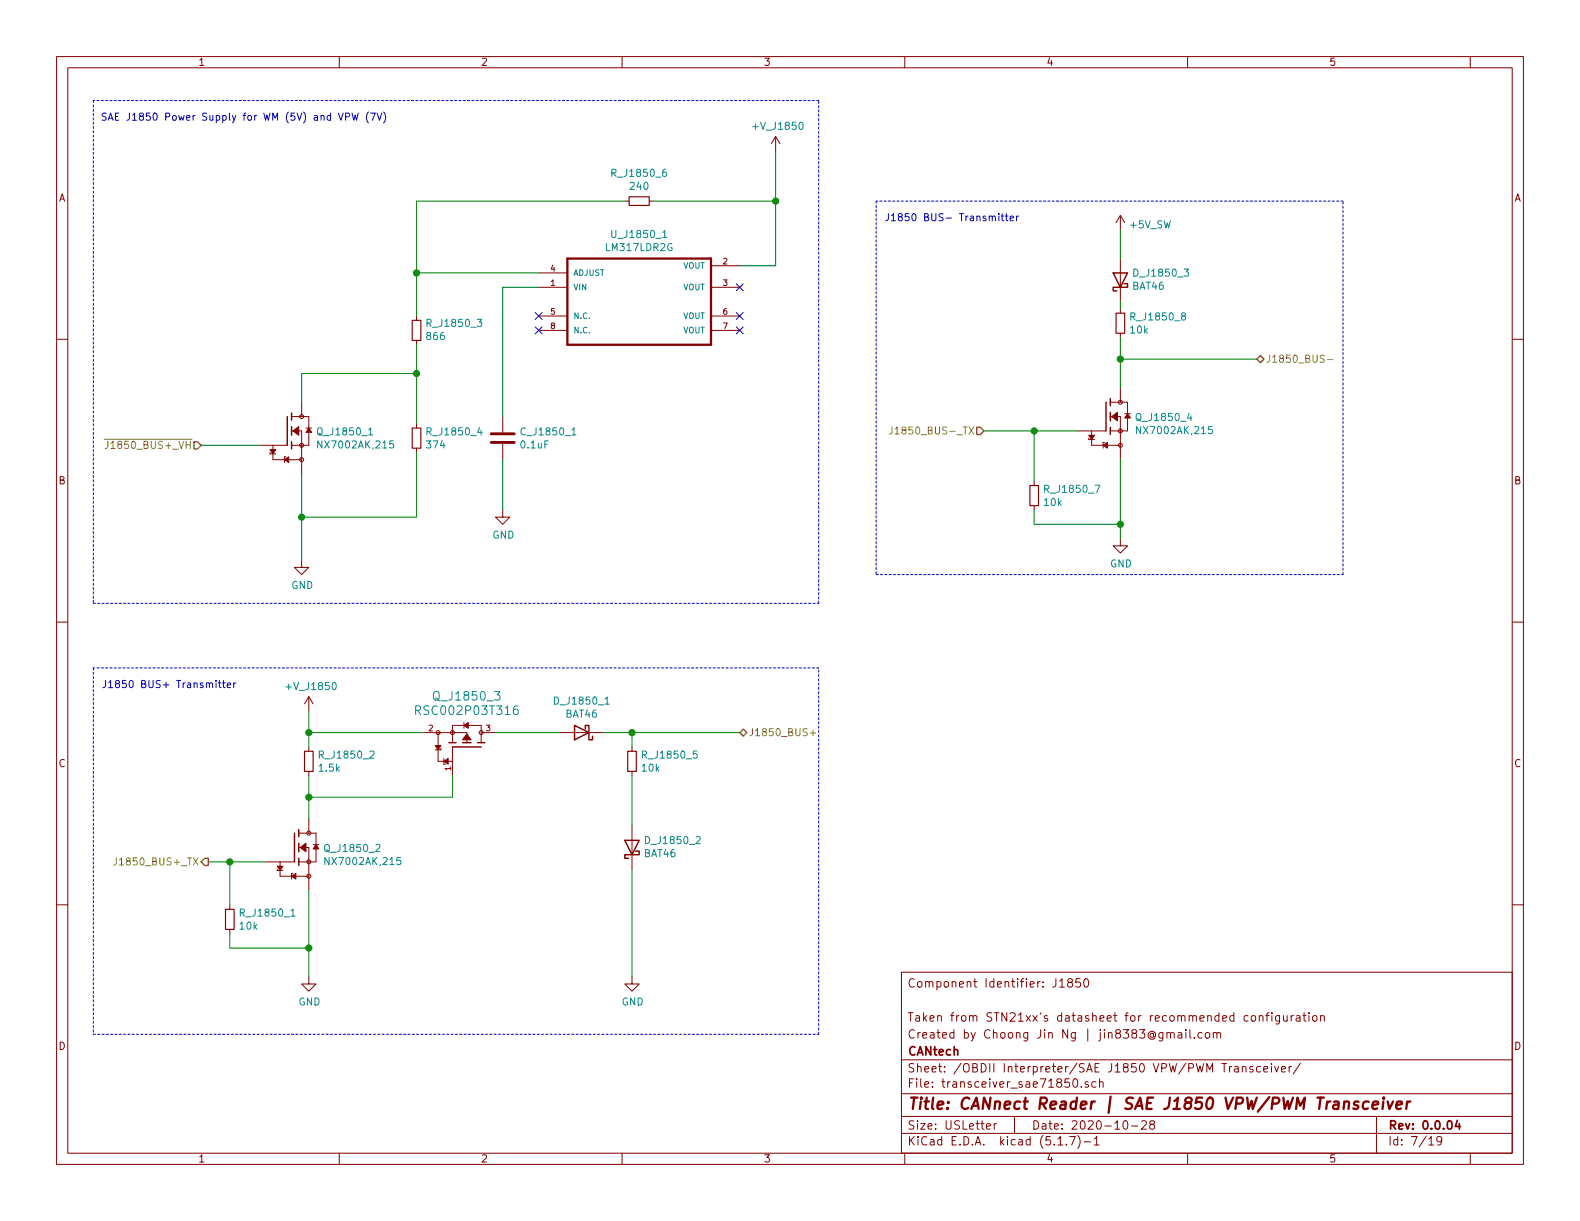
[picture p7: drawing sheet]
<svg xmlns="http://www.w3.org/2000/svg" width="279mm" height="216mm" viewBox="0 0 279 216" stroke-linecap="round" stroke-linejoin="round" font-family="sans-serif">
<g fill="none" stroke="#840000" stroke-width=".18">
<path d="M10 10h259.4v195.9h-259.4zM12 12h255.4v191.9h-255.4zM60 10v2M110 10v2M160 10v2M210 10v2M260 10v2M110.5 35.6h.8M114.8 35.6h.8M137.2 24.1l-.8 1.3M137.2 24.1v2.6M137.2 24.1l.7 1.3"/>
<path d="M198.1 38.1v2.5M198.1 38.1l-.7 1.3M198.1 38.1l.8 1.3M10 60h2M73.7 55.9v.7M95.2 50.8h5.1M95.2 48.3h5.1M95.2 55.9h5.1M95.2 58.4h5.1M125.7 50.8h5.1M125.7 47h5.1M125.7 55.9h5.1"/>
<path d="M125.7 58.4h5.1M198.1 45.7v7.6M198.1 54.6v.8M198.1 58.9v.8M267.4 60h2M45.7 78.7h5.1M48.3 78.7v2.6h5M51.6 73.7h3v5h-3M51.6 76.2h1.7v7.6M53.3 71.1v2.6M54.1 75.7h1M73.7 60.2v.8"/>
<path d="M73.7 74.9v.8M73.7 79.2v.8M88.9 73.7v2.8M88.9 78.5v2.8M190.5 76.2h5.1M192.5 77.5v.2h1M193 76.2v2.5h5.1M195.3 78.2h-.2v1M196.3 73.7h1.8v7.6M196.3 71.1h3.1v5.1h-3.1M198.1 68.6v2.5M198.9 73.2h1"/>
<path d="M47.8 80v.3h1M50.5 80.8h-.2v1M53.3 99.1v1.2h1.3l-1.3 1.3-1.2-1.3h1.2M88.9 90.2v1.2h1.3l-1.3 1.3-1.3-1.3h1.3M182.9 85.1v.8M182.9 89.4v.8M198.1 95.3v1.2h1.3l-1.3 1.3-1.3-1.3h1.3M10 110h2M267.4 110h2M54.6 123.2v2.5M54.6 132.1v.7M54.6 136.4v.8"/>
<path d="M54.6 123.2l-.8 1.3M54.6 123.2l.8 1.3M74.9 129.5h7.6v1.8M77.5 129.5v5.1h2.5M78 132.3v.3h-1M78.5 134.1v1h.2M80 131.3v-3h5.1v3M80 132.1v5.1M82 127.8v1M85.1 129.5h2.5M99.1 129.5h7.6M111.8 132.1v.7"/>
<path d="M111.8 136.4v.8M10 160h2M47 152.4h5.1M49 153.7v.2h1M49.5 152.4v2.5h5.1M51.8 154.4h-.2v1M52.8 149.9h1.8v7.6M52.8 147.3h3.1v5.1h-3.1M54.6 144.8v2.5M55.4 149.4h1M111.8 146.1v7.6M267.4 160h2"/>
<path d="M40.6 160v.8M40.6 164.3v.8M54.6 172.7v1.3h1.3l-1.3 1.3-1.3-1.3h1.3M111.8 172.7v1.3h1.2l-1.2 1.3-1.3-1.3h1.3M159.4 171.9h108v32h-108zM187.4 173.5l.4-.4v1.4M187.4 174.5h.8M189.1 173.7l-.3-.3 .1-.2 .2-.1h.4l.2 .2-.1 .3-.6 .2a.48 .48 0 0 0-.1 .6l.2 .1 .5-.1a.48 .48 0 0 0-.1-.6l-.1-.1M191 173.1h-.7l-.1 .7 .2-.2 .5 .1 .2 .2-.1 .5-.2 .1-.6-.1M191.8 173.2l.2-.1a.81 .81 0 0 1 .6 .6 .81 .81 0 0 1-.3 .8h-.1a.79 .79 0 0 1-.4-1.3zM221.3 179.7l.2-.1 .5 .1v.6l-.1 .2-.4 .1-.2-.2zM222.7 179.7h.1a.37 .37 0 0 1 .5 .1v.8"/>
<path d="M222.7 179.6v1M223.8 179.6h.6M224.4 179.1l-.3 .2v1.3M224.9 179.1v.1M224.9 179.6v1M226.3 179.6v1.2l-.3 .3-.4-.1M226.3 179.7l-.5-.1-.2 .3 .1 .6h.6M227 179.6l.1 .9 .3 .1 .2-.2M227.6 179.6v1M228.3 179.6v1M228.8 179.6l-.5 .3M229.3 179.7h.5l.1 .9"/>
<path d="M229.9 179.9l-.5 .1-.2 .2 .2 .4 .5-.1M230.4 179.6h.6M230.6 179.1v1.3l.4 .2M231.5 179.1v.1M231.5 179.6v1M232.2 179.7l.2-.1 .4 .1 .1 .6-.1 .2-.4 .1-.2-.2zM233.5 179.7h.1a.37 .37 0 0 1 .6 .1v.8M233.5 179.6v1M159.4 197.4h108M159.4 193.4h108M159.4 187.4h108M174.4 199.2l.8-.2-.1-.2-.4-.1-.3 .2 .1 .7h.6"/>
<path d="M175.8 198.7v1M176.2 198.7l-.3 .1-.1 .2M179.4 197.4v3M189.9 190.8h.3a.94 .94 0 0 1 0 1.5 .8 .8 0 0 1-.6-.7 .8 .8 0 0 1 .3-.8zM191.2 192.1v.2M192.4 191.3h-.3l-.2 .2v.2l.5 .1v.4h-.5M193.8 191.3h-.4l-.3 .2v.6l.3 .2 .4-.1M194.4 191.4l.2-.1h.4l.1 1M194.4 190.8v1.5M198.8 198.2h.3a.94 .94 0 0 1 0 1.5 .8 .8 0 0 1-.6-.7 .8 .8 0 0 1 .3-.8zM200.1 199.1h1.1M201.9 198.3l.2-.1h.3l.3 .1v.3v.2l-.9 .9h.9"/>
<path d="M203.6 198.8l-.3-.3 .1-.2 .2-.1h.4l.2 .3-.1 .2-.6 .2a.48 .48 0 0 0-.1 .6l.2 .2 .5-.2a.48 .48 0 0 0-.1-.6l-.1-.1M206.3 182.7l.3-.1 .3 .1 .1 .9M206.3 182.6v1M207 182.8a.36 .36 0 0 1 .3-.2 .36 .36 0 0 1 .3 .2v.8M208.4 182.7h.5l.1 .9M209 182.9l-.5 .1a.29 .29 0 0 0-.2 .3 .29 .29 0 0 0 .2 .3l.5-.1M209.7 182.1v.1M209.7 182.6v1M210.4 182.1v1.3l.2 .2M211.2 183.4v.2M212.5 182.7l-.4-.1-.3 .3 .1 .5 .2 .2 .4-.1M213.2 182.7l.2-.1 .4 .1v.7l-.2 .2-.4-.2z"/>
<path d="M214.6 182.7l.2-.1 .3 .1 .1 .9M214.6 182.6v1M215.2 182.8a.36 .36 0 0 1 .3-.2 .36 .36 0 0 1 .3 .2v.8M218.3 188.6h.6l.1 1M219 188.9l-.5 .1-.2 .2 .2 .4 .5-.1M219.7 188.7l.1-.1a.37 .37 0 0 1 .5 .2v.8M219.7 188.6v1M221.5 188.6h-.3l-.2 .2 .1 .2 .4 .1v.4h-.5M222.9 188.6h-.4l-.3 .2 .1 .7h.6M223.5 189.1l.7-.2-.1-.3h-.4l-.2 .2v.7h.6M224.8 188.1v.1M224.8 188.6v1"/>
<path d="M225.4 188.6l.4 1 .3-1M226.6 189.1l.7-.2v-.3h-.5l-.2 .2 .1 .7h.6M228 188.6v1M228.4 188.6l-.4 .2M230 188l-1.3 1.9M243.4 197.4v6.5M60 203.9v2M110 203.9v2M159.4 200.4h108M160 203.9v2M187.1 202.5h.8M188.6 202.3v.2"/>
<path d="M189.2 201h.9l-.6 1.5M190.6 200.8a1.71 1.71 0 0 1 0 2.2M191.7 201.9h1.2M193.5 201.4l.4-.4v1.5M193.5 202.5h.9M210 203.9v2M252.7 201.4l.4-.4v1.5M252.7 202.5h.8M254.9 201.6l-.1 .2a.48 .48 0 0 1-.6 0v-.7a.48 .48 0 0 1 .6-.1l.1 .1a1.19 1.19 0 0 1-.2 1.3l-.5 .1M260 203.9v2"/>
<circle cx="53.3" cy="73.7" r=".36"/>
<circle cx="53.3" cy="78.7" r=".36"/>
<circle cx="198.1" cy="71.1" r=".36"/>
<circle cx="198.1" cy="76.2" r=".36"/>
<circle cx="198.1" cy="78.7" r=".36"/>
<circle cx="53.3" cy="81.3" r=".36"/>
<circle cx="77.5" cy="129.5" r=".36"/>
<circle cx="80" cy="129.5" r=".36"/>
<circle cx="85.1" cy="129.5" r=".36"/>
<circle cx="54.6" cy="152.4" r=".36"/>
<circle cx="54.6" cy="147.3" r=".36"/>
<circle cx="54.6" cy="154.9" r=".36"/>
</g>
<path d="M257.7 198.1l-.3 1.1h.9M258.1 198.7v1" fill="none" stroke="#840000" stroke-width=".3"/>
<path d="M100.3 45.7h25.4v15.3h-25.4zM240.2 194.8h-.4h-.3l-.1 .3 .3 .3 .4 .1 .1 .3-.1 .2-.2 .1-.6-.1M242 194.8a.68 .68 0 0 0-1 .3v.6l.1 .3 .2 .1 .6-.1M242.7 195.4l1-.2v-.4h-.8l-.2 1 .2 .3 .6-.1M244.6 194.8l-.1 1.3M244.7 194.1v.2l.1-.1-.1-.1v.2M245.4 194.8l.3 1.3 .7-1.3M246.9 195.4l1-.2v-.4h-.6l-.3 .2v1l.1 .1 .6-.1M248.8 194.8l-.1 1.3M249.4 194.8a.54 .54 0 0 0-.6 .3" fill="none" stroke="#840000" stroke-width=".41"/>
<path d="M111.3 34.8h3.5v1.5h-3.5zM72.9 56.6h1.5v3.6h-1.5zM197.4 55.4h1.5v3.5h-1.5zM72.9 75.7h1.5v3.5h-1.5zM182.1 85.9h1.5v3.5h-1.5zM53.8 132.8h1.6v3.6h-1.6zM111 132.8h1.5v3.6h-1.5zM39.9 160.8h1.5v3.5h-1.5z" fill="none" stroke="#840000" stroke-width=".2"/>
<g fill="none" stroke="#840000" stroke-width=".25">
<path d="M196.8 48.3h2.6l-1.3 2.5zM198.8 50.2h.6v.6h-2.6v.6h.7M50.8 73.7v5M51.6 73v1.3M51.6 75.4v1.6M51.6 78.1v1.3M195.6 71.1v5.1M196.3 70.5v1.3M196.3 72.9v1.5M196.3 75.6v1.2M79.4 131.3h1.2M80 132.1h5.1"/>
<path d="M81.8 131.3h1.5M84.5 131.3h1.2M101.6 128.3l2.5 1.2-2.5 1.3zM103.5 128.9v-.6h.6v2.5h.7v-.6M52.1 147.3v5.1M52.8 146.7v1.3M52.8 149.1v1.5M52.8 151.8v1.2M110.5 148.6h2.5l-1.2 2.5zM112.4 150.5h.6v.6h-2.5v.7h.6"/>
</g>
<g fill="#840000" stroke="#840000" stroke-width=".18">
<path d="M55.9 149.4l.5 .7h-1z"/>
<path d="M53.1 149.9l1-.8v1.5z"/>
<path d="M51.6 154.9l.7-.5v1z"/>
<path d="M49 153.2h1l-.5 .7z"/>
<path d="M78.5 134.6l.7-.5v1z"/>
<path d="M77 131.8h1l-.5 .8z"/>
<path d="M82.5 129.8l.8 1h-1.5z"/>
<path d="M82 128.3l.8-.5v1z"/>
<path d="M199.4 73.2l.5 .7h-1z"/>
<path d="M196.6 73.7l1-.8v1.5z"/>
<path d="M195.1 78.7l.7-.5v1z"/>
<path d="M192.5 77h1l-.5 .7z"/>
<path d="M54.6 75.7l.5 .8h-1z"/>
<path d="M51.8 76.2l1-.8v1.6z"/>
<path d="M50.3 81.3l.8-.5v1z"/>
<path d="M47.8 79.5h1l-.5 .8z"/>
</g>
<g fill="none" stroke="#008484" stroke-width=".18">
<path d="M117.2 42h.7M56.9 78v1.2l-.7-1.2v1.2M65.2 76.9h.7M69.6 78h-.6l-.1 .6 .2-.2 .5 .2v.5l-.2 .1-.5-.1M101.1 76.9h.8M201.7 75.4v1.3l-.7-1.3v1.3M214.4 75.4h-.7v.6l.2-.1 .5 .1v.6l-.3 .1-.4-.1M73.5 125.6l.7-.1 .2-.2-.1-.4-.2-.1h-.6v1.5M91.5 124.8a.59 .59 0 0 0-.7 .7v.5l.1 .3h.5l.2-.1v-.5l-.1-.2-.4-.1-.3 .3M107 124.5h.7M58.2 151.6v1.3l-.7-1.3v1.3M70.8 151.6h-.6v.6l.2-.1 .4 .1v.6l-.2 .1-.4-.1"/>
<path d="M51.5 162h.7"/>
</g>
<path d="M86.9 78.2h4M86.9 76.7h4" fill="none" stroke="#840000" stroke-width=".51"/>
<path d="M16.5 17.8v88.9M144.8 17.8h-128.3M154.9 35.6v66M237.5 35.6h-82.6M16.5 118.1v64.8M16.5 106.7h128.3M144.8 118.1h-128.3M144.8 106.7v-88.9M154.9 101.6h82.6M237.5 101.6v-66M16.5 182.9h128.3M144.8 182.9v-64.8" fill="none" stroke="#0000c2" stroke-width=".18" stroke-dasharray=".4 .4"/>
<g fill="none" stroke="#008400" stroke-width=".18">
<path d="M110.5 35.6h-36.8v20.3M115.6 35.6h21.6M137.2 26.7v20.3h-6.4M73.7 48.3h21.5M95.2 50.8h-6.3v22.9M198.1 40.6v5.1M198.1 53.3v1.3M198.1 59.7v8.9M35.6 78.7h10.1M73.7 61v13.9M73.7 66h-20.4v5.1M174 76.2h16.5"/>
<path d="M182.9 76.2v8.9M198.1 63.5h24.1M53.3 83.8v15.3M73.7 80v11.4h-20.4M88.9 81.3v8.9M182.9 90.2v2.5h15.2M198.1 81.3v14M54.6 129.5h20.3M54.6 125.7v6.4M54.6 137.2v7.6M80 137.2v3.8h-25.4M87.6 129.5h11.5"/>
<path d="M106.7 129.5h24.1M111.8 129.5v2.6M111.8 137.2v8.9M36.8 152.4h10.2M40.6 152.4v7.6M54.6 157.5v15.2M111.8 153.7v19M40.6 165.1v2.5h14"/>
</g>
<path d="M18.4 77.7h1M19.1 78v.9a.39 .39 0 0 1-.5 .4M157.7 75.5v.9a.39 .39 0 0 1-.4 .4M158.3 75.8l.3-.3v1.3M158.3 76.8h.7M234.7 63.6h1M143.3 129.6h.9M143.8 129.1v1M20.6 151.7v.9a.39 .39 0 0 1-.5 .4" fill="none" stroke="#848400" stroke-width=".18"/>
<path d="M34.3 78.1h.6l.7 .6-.7 .7h-.6zM172.7 75.6h.7l.6 .6-.6 .6h-.7zM222.2 63.5l.7-.6 .6 .6-.6 .6zM130.8 129.5l.6-.6 .7 .6-.7 .7zM36.2 151.8h.6v1.2h-.6l-.6-.6z" fill="none" stroke="#848400" stroke-width=".25"/>
<g fill="none" stroke="#0000c2" stroke-width=".18">
<path d="M21 20h-.6v1.3h.6M22.9 20v.9a.39 .39 0 0 1-.5 .4M67.8 19.8a1.4 1.4 0 0 1 0 1.9M18.8 20.1l-.5-.1-.2 .1v.4l.6 .2 .1 .3-.3 .3-.4-.1M19.2 21.3l.4-1.3 .4 1.3M19.3 20.9h.6M20.4 20.6h.4M23.4 20.3l.4-.3v1.3M23.4 21.3h.8M157.1 37.8v.9l-.2 .3h-.3M157.6 38.1l.4-.3v1.2M157.6 39h.8"/>
<path d="M159.1 38.3l-.2-.1v-.3l.4-.1 .2 .1v.3l-.5 .2-.1 .2v.2l.2 .2h.2l.3-.2-.1-.4-.2-.1M180.1 38.2l-.3 .2M18.7 120.3v.9l-.2 .3-.3 .1M19.2 120.7l.4-.4v1.3M19.2 121.6h.7M20.7 120.9l-.2-.1v-.4l.4-.1 .2 .1v.4l-.6 .1-.1 .2v.3l.3 .2h.2l.2-.2v-.4l-.2-.1M41.7 120.8l-.4 .2"/>
</g>
<g fill="#008400" stroke="#008400" stroke-width=".25">
<circle cx="40.6" cy="152.4" r=".51"/>
<circle cx="53.3" cy="91.4" r=".51"/>
<circle cx="111.8" cy="129.5" r=".51"/>
<circle cx="137.2" cy="35.6" r=".51"/>
<circle cx="73.7" cy="66" r=".51"/>
<circle cx="73.7" cy="48.3" r=".51"/>
<circle cx="54.6" cy="141" r=".51"/>
<circle cx="182.9" cy="76.2" r=".51"/>
<circle cx="54.6" cy="129.5" r=".51"/>
<circle cx="198.1" cy="63.5" r=".51"/>
<circle cx="198.1" cy="92.7" r=".51"/>
<circle cx="54.6" cy="167.6" r=".51"/>
</g>
<path d="M94.6 55.3l1.3 1.2M94.6 57.8l1.3 1.2M95.9 55.3l-1.3 1.2M95.9 57.8l-1.3 1.2M130.2 50.2l1.2 1.2M130.2 55.3l1.2 1.2M130.2 57.8l1.2 1.2M131.4 50.2l-1.2 1.2M131.4 55.3l-1.2 1.2M131.4 57.8l-1.2 1.2" fill="none" stroke="#000084" stroke-width=".18"/>
<text font-size="2.8" fill="#840000" x="160.4" y="196.2">Title: CANnect Reader | SAE J1850 VPW/PWM Transceiver</text>
<g font-size="2.1" fill="#008484">
<text x="77" y="123.9">Q_J1850_3</text>
<text x="74.2" y="126.4">RSC002P03T316</text>
</g>
<g font-size="2.1" fill="#840000">
<text x="160.4" y="174.6">Component Identifier: J1850</text>
<text x="160.4" y="183.6">Created by Choong Jin Ng | jin8383@gmail.com</text>
<text x="160.4" y="180.6">Taken from STN21xx's datasheet for recommended configuration</text>
<text x="160.4" y="189.6">Sheet: /OBDII Interpreter/SAE J1850 VPW/PWM Transceiver/</text>
<text x="160.4" y="186.6">CANtech</text>
<text x="160.4" y="192.3">File: transceiver_sae71850.sch</text>
<text x="160.4" y="202.5">KiCad E.D.A. kicad (5.1.7)-1</text>
<text x="160.4" y="199.7">Size: USLetter</text>
<text x="182.4" y="199.7">Date: 2020-10-28</text>
<text x="245.4" y="199.7">Rev: 0.0.04</text>
<text x="245.4" y="202.5">Id: 7/19</text>
</g>
<g font-size="1.8" fill="#840000">
<text x="35" y="11.6">1</text>
<text x="85" y="11.6">2</text>
<text x="135" y="11.6">3</text>
<text x="185" y="11.6">4</text>
<text x="235" y="11.6">5</text>
<text x="10.4" y="35.6">A</text>
<text x="267.8" y="35.6">A</text>
<text x="10.4" y="85.6">B</text>
<text x="267.8" y="85.6">B</text>
<text x="10.4" y="135.6">C</text>
<text x="267.8" y="135.6">C</text>
<text x="10.4" y="185.6">D</text>
<text x="267.8" y="185.6">D</text>
<text x="35" y="205.5">1</text>
<text x="85" y="205.5">2</text>
<text x="135" y="205.5">3</text>
<text x="185" y="205.5">4</text>
<text x="235" y="205.5">5</text>
</g>
<g font-size="1.8" fill="#0000c2">
<text x="25" y="21.3">SAE J1850 Power Supply for WM (5V) and VPW (7V)</text>
<text x="160.4" y="39.1">J1850 BUS- Transmitter</text>
<text x="21.5" y="121.7">J1850 BUS+ Transmitter</text>
</g>
<g font-size="1.8" fill="#008484">
<text x="133.5" y="23">+V_J1850</text>
<text x="108.5" y="31.3">R_J1850_6</text>
<text x="111.6" y="33.6">240</text>
<text x="199.9" y="40.4">+5V_SW</text>
<text x="107.3" y="44.4">LM317LDR2G</text>
<text x="108.5" y="42.1">U_J1850_1</text>
<text x="200.3" y="51.2">BAT46</text>
<text x="200.8" y="48.9">D_J1850_3</text>
<text x="75.8" y="57.8">R_J1850_3</text>
<text x="199.9" y="59">10k</text>
<text x="200.2" y="56.7">R_J1850_8</text>
<text x="75.6" y="60.1">866</text>
<text x="56.4" y="77">Q_J1850_1</text>
<text x="75.8" y="77">R_J1850_4</text>
<text x="92.4" y="77">C_J1850_1</text>
<text x="201.2" y="74.4">Q_J1850_4</text>
<text x="201.5" y="76.8">NX7002AK,215</text>
<text x="56.7" y="79.3">NX7002AK,215</text>
<text x="75.6" y="79.3">374</text>
<text x="92.2" y="79.3">0.1uF</text>
<text x="184.7" y="89.5">10k</text>
<text x="185" y="87.1">R_J1850_7</text>
<text x="87.1" y="95.2">GND</text>
<text x="196.3" y="100.3">GND</text>
<text x="51.5" y="104.1">GND</text>
<text x="51" y="122">+V_J1850</text>
<text x="98.3" y="124.6">D_J1850_1</text>
<text x="100.1" y="126.9">BAT46</text>
<text x="56.5" y="136.4">1.5k</text>
<text x="56.7" y="134.1">R_J1850_2</text>
<text x="113.6" y="136.4">10k</text>
<text x="113.9" y="134.1">R_J1850_5</text>
<text x="114.4" y="149.3">D_J1850_2</text>
<text x="57.7" y="150.6">Q_J1850_2</text>
<text x="58" y="153">NX7002AK,215</text>
<text x="113.9" y="151.6">BAT46</text>
<text x="42.5" y="164.4">10k</text>
<text x="42.7" y="162.1">R_J1850_1</text>
<text x="52.8" y="177.8">GND</text>
<text x="109.9" y="177.8">GND</text>
</g>
<g font-size="1.8" fill="#848400">
<text x="223.8" y="64.1">J1850_BUS-</text>
<text x="159" y="76.8">J1850_BUS-_TX</text>
<text x="19.9" y="79.4">J1850_BUS+_VH</text>
<text x="132.3" y="130.2">J1850_BUS+</text>
<text x="21.4" y="153">J1850_BUS+_TX</text>
</g>
<g font-size="1.4" fill="#008484">
<text x="120.8" y="47.5">VOUT</text>
<text x="101.3" y="51.3">VIN</text>
<text x="101.3" y="48.8">ADJUST</text>
<text x="120.8" y="51.3">VOUT</text>
<text x="101.3" y="56.4">N.C.</text>
<text x="101.3" y="58.9">N.C.</text>
<text x="120.8" y="56.4">VOUT</text>
<text x="120.8" y="58.9">VOUT</text>
</g>
<g font-size="1.4" fill="#840000">
<text x="127.9" y="46.7">2</text>
<text x="97.4" y="50.5">1</text>
<text x="97.4" y="48">4</text>
<text x="127.9" y="50.5">3</text>
<text x="97.4" y="55.6">5</text>
<text x="97.4" y="58.2">8</text>
<text x="127.9" y="55.6">6</text>
<text x="127.9" y="58.2">7</text>
<text x="75.8" y="129.3">2</text>
<text x="86" y="129.3">3</text>
<text x="79.8" y="136.3" transform="rotate(-90 79.8 136.3)">1</text>
</g>
</svg>
